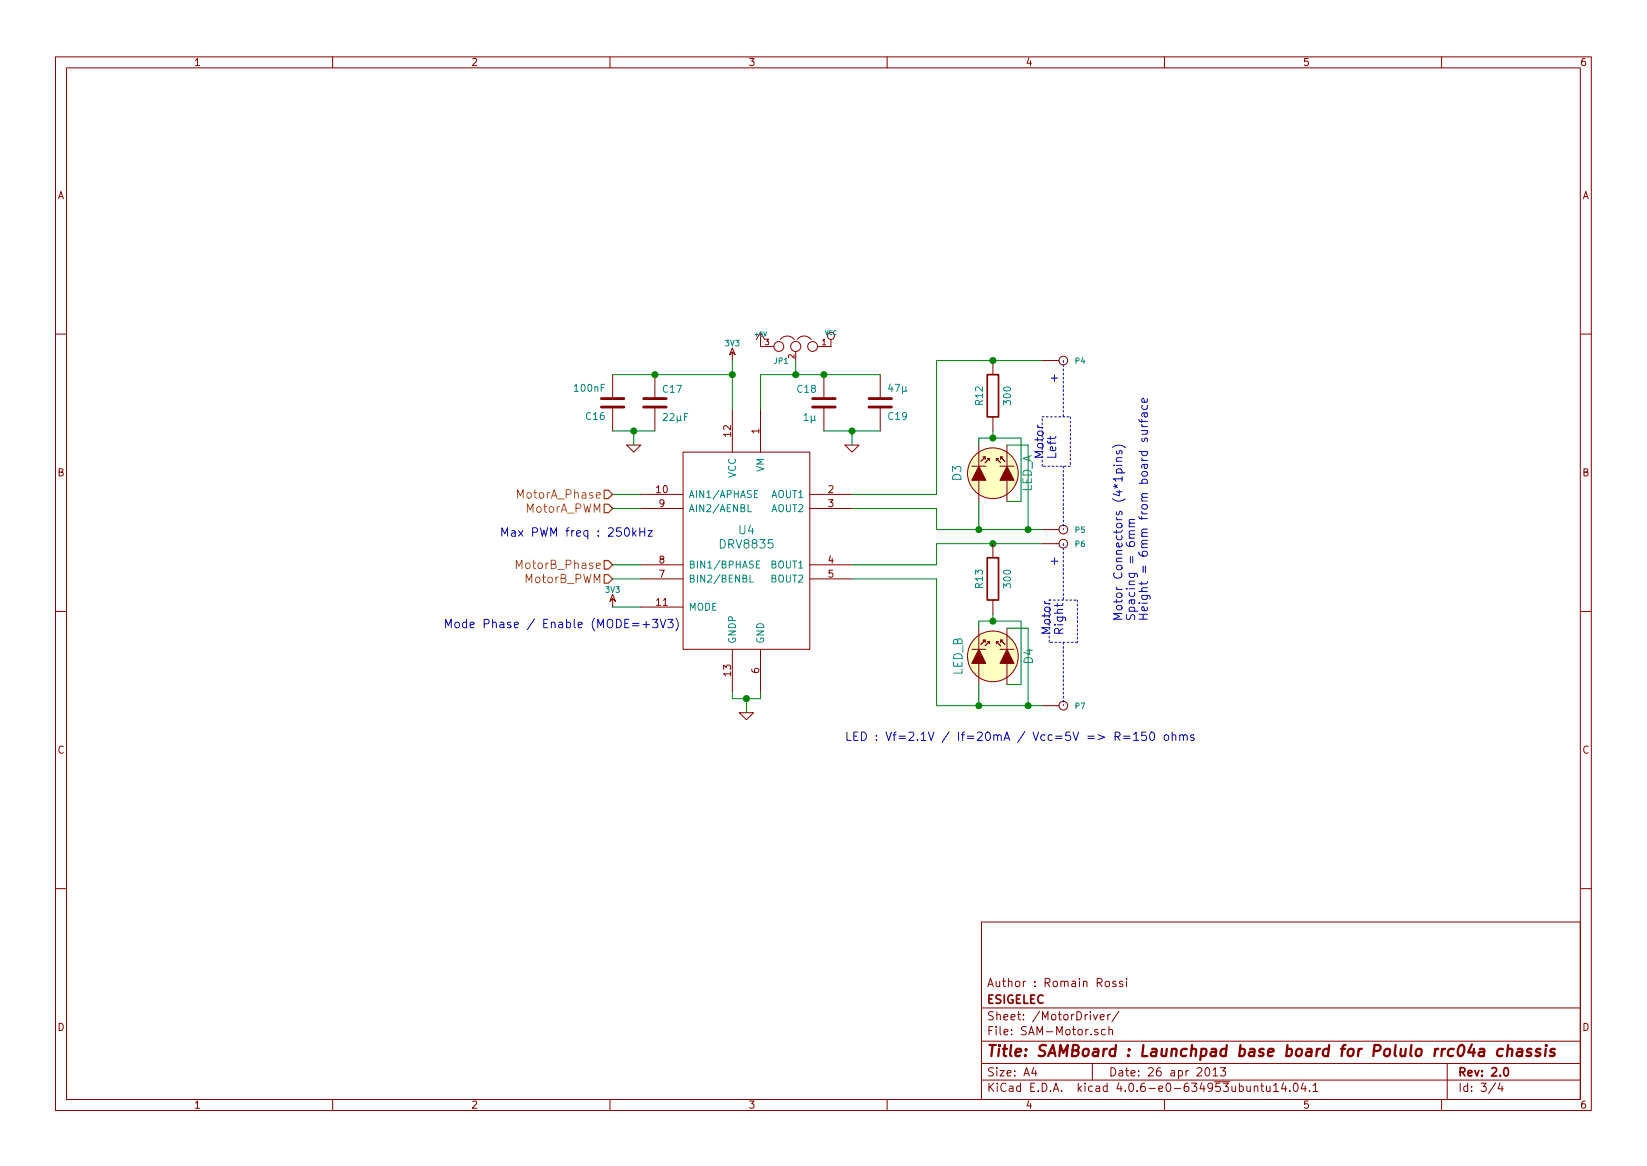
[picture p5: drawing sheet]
<svg xmlns="http://www.w3.org/2000/svg" width="297mm" height="210mm" viewBox="0 0 297 210" stroke-linecap="round" stroke-linejoin="round" font-family="sans-serif">
<g fill="none" stroke="#840000" stroke-width=".18">
<path d="M10 10.3h277v189.9h-277zM12 12.2h273v186.1h-273zM60 10.3v1.9M110 10.3v1.9M160 10.3v1.9M210 10.3v1.9M260 10.3v1.9M137.2 59.9v2.6h2.4M137.2 59.9l-.8 1.3M137.2 59.9l.7 1.3M10 60.2h2M110.5 67.6v4.3"/>
<path d="M110.5 73.4v4.3M118.1 67.6v4.3M118.1 73.4v4.3M132.1 62.7l.5 1.3-.5-.5-.5 .5zM132.1 63.5v1.5M132.1 73.9v7.6M137.2 73.9v7.6M140.7 61.2a1.62 1.62 0 0 1 2.6 0M143.8 61.2a1.62 1.62 0 0 1 2.5 0M148.6 67.6v4.3M148.6 73.4v4.3M149.9 61.2v1.3h-2.5"/>
<path d="M158.7 67.6v4.3M158.7 73.4v4.3M179.1 65v2.6M179.1 75.2v2.5M188 65h3M285 60.2h2M113 80.3h2.6l-1.3 1.2zM115.6 89.1h7.6M115.6 91.7h7.6M123.2 81.5h22.8v35.6h-22.8zM146 89.1h7.7M146 91.7h7.7"/>
<path d="M152.4 80.3h2.5l-1.2 1.2zM175.3 84.1h2.5M176.5 80.3v3.8M176.5 86.6v3.8M177.3 82.4h.4M177.7 82.4l-.8 .8M177.7 82.4v.4M178.1 82.7h.3l-.7 .7M178.4 82.7v.4M179.1 98v2.6M179.7 82.7v.4M180.1 82.7h-.4l.8 .7"/>
<path d="M180.3 84.1h2.6M180.5 82.4h.3M180.5 82.4l.7 .8M180.5 82.4v.4M181.6 80.3v3.8M181.6 86.6v3.8M188 95.5h3M188 98h3M10 110.3h2M110.5 107.2l.5 1.3-.5-.6-.5 .6zM110.5 107.9v1.6M115.6 101.8h7.6"/>
<path d="M115.6 104.4h7.6M115.6 109.5h7.6M132.1 117.1v7.6M137.2 117.1v7.6M146 101.8h7.7M146 104.4h7.7M175.3 117.1h2.5M176.5 113.3v3.8M176.5 119.6v3.8M177.3 115.4h.4M177.7 115.4v.4M177.7 115.4l-.8 .8"/>
<path d="M178.1 115.7h.3l-.7 .8M178.4 115.7v.4M179.1 108.2v2.5M179.7 115.7v.4M180.1 115.7h-.4l.8 .8M180.3 117.1h2.6M180.5 115.4v.4M180.5 115.4l.7 .8M180.5 115.4h.3M181.6 113.3v3.8M181.6 119.6v3.8M285 110.3h2"/>
<path d="M133.3 128.5h2.6l-1.3 1.3zM188 127.2h3M10 160.2h2M177 166.3h108v32h-108zM199.4 177.1l.2-.2 .4 .2 .1 .5-.1 .2-.4 .1-.2-.1zM201.2 177a.37 .37 0 0 0-.5 .1v.3l.5 .1 .1 .1-.2 .3-.4-.1M202.5 177a.37 .37 0 0 0-.6 .1l.1 .3 .5 .1v.1l-.2 .3-.4-.1M203.2 176.4v.2M203.2 176.9v1M285 160.2h2M60 198.3v1.9M110 198.3v1.9"/>
<path d="M160 198.3v1.9M177 194.8h108M177 191.8h108M177 187.8h108M177 181.8h108M186.4 192.5l-.3 1h.9M186.8 193v1M197 191.8v3M197.2 182.9l.4 1 .3-1M198 185.7a.37 .37 0 0 0-.6 .1l.1 .2 .5 .2 .1 .1-.3 .3-.4-.1M198.4 183.4l.7-.1v-.3l-.4-.1-.3 .2 .1 .7h.6M199.3 185.7l-.4-.1-.3 .3 .1 .6 .2 .1 .4-.1"/>
<path d="M199.8 182.9v1M200 185.7l.2-.1 .4 .1v.9M200 185.1v1.5M200.2 182.9l-.4 .3M201.8 182.3l-1.3 2M210 198.3v1.9M217.5 192.7l.2-.2a.81 .81 0 0 1 .6 .6 .81 .81 0 0 1-.3 .8l-.2 .1a.79 .79 0 0 1-.3-1.3zM218.7 193l.5-.5v1.5M218.7 194h.9M220.1 192.5h.9l-.5 .6 .5 .1v.7l-.2 .1-.7-.1M226.2 196l.2-.2 .4 .1v.9M226.2 195.8v1"/>
<path d="M227.4 195.8h.5M227.6 195.3v1.3l.3 .2M228.4 195.8l.1 .9 .4 .1 .2-.1M229.1 195.8v1M229.7 195.8l.4-.5v1.5M229.7 196.8h.9M231.5 195.2l-.4 1.1h1M231.8 195.8v1M232.6 196.7v.1M233.4 195.5l.2-.2a.81 .81 0 0 1 .6 .6 .81 .81 0 0 1-.3 .8l-.1 .1a.79 .79 0 0 1-.4-1.3zM235 195.2l-.3 1.1h.9M235.4 195.8v1"/>
<path d="M236.2 196.7v.1M236.8 195.8l.4-.5v1.5M236.8 196.8h.9M260 198.3v1.9M261 191.8v6.5M269.7 195.2l-1.2 2M270.5 195.2l-.3 1.1h.9M270.9 195.8v1"/>
<circle cx="140.5" cy="62.5" r=".89"/>
<circle cx="143.5" cy="62.5" r=".91"/>
<circle cx="146.6" cy="62.5" r=".89"/>
<circle cx="149.9" cy="60.6" r=".63"/>
<circle cx="191.8" cy="65" r=".79"/>
<circle cx="179.1" cy="85.3" r="4.6"/>
<circle cx="191.8" cy="98" r=".79"/>
<circle cx="191.8" cy="95.5" r=".79"/>
<circle cx="179.1" cy="118.4" r="4.6"/>
<circle cx="191.8" cy="127.2" r=".79"/>
</g>
<path d="M178.1 67.6h2v7.6h-2zM178.1 100.6h2v7.6h-2zM271.3 192.7l.3-.2a.81 .81 0 0 1 .5 .6 .81 .81 0 0 1-.2 .8l-.2 .1a.79 .79 0 0 1-.4-1.3z" fill="none" stroke="#840000" stroke-width=".3"/>
<path d="M271.1 189.2a.7 .7 0 0 0-1 .3v.8l.2 .1 .6-.1M271.9 189.3a.52 .52 0 0 1 .9 .1l-.2 1M272 188.4l-.2 2M273.7 189.2h.8l-.1 1.2M274.5 189.6l-.7 .1a.4 .4 0 0 0-.3 .3 .4 .4 0 0 0 .3 .4l.6-.1M276.2 189.2l-.5-.1-.3 .4 .2 .3 .5 .1 .1 .3-.2 .1-.1 .1-.6-.1M277.8 189.2l-.5-.1-.3 .4 .3 .3 .4 .1 .1 .3-.1 .1-.2 .1-.6-.1M278.8 189.1l-.2 1.3M278.9 188.4l-.1 .2 .2-.1-.1-.1-.1 .2M280.4 189.2l-.5-.1-.3 .4 .3 .3 .4 .1 .1 .3-.1 .1-.2 .1-.6-.1" fill="none" stroke="#840000" stroke-width=".41"/>
<g fill="none" stroke="#008400" stroke-width=".18">
<path d="M110.5 67.6h21.6M110.5 77.7h7.6M114.3 77.7v2.6M132.1 65v8.9M143.5 65v2.6M148.6 77.7h10.1M153.7 77.7v2.6M158.7 67.6h-21.5v6.3M179.1 77.7v1.3M188 65h-19.1v24.1h-15.2M110.5 89.1h5.1M110.5 91.7h5.1"/>
<path d="M153.7 91.7h15.2v3.8h19.1M176.5 80.3v-1.3h7.6v11.4h-2.5M176.5 90.4v5.1M181.6 80.3h3.8v15.2M188 98h-19.1v3.8h-15.2M110.5 104.4h5.1M110.5 101.8h5.1M110.5 109.5h5.1M153.7 104.4h15.2v22.8h19.1M176.5 113.3v-1.3h7.6v11.4h-2.5M179.1 110.7v1.3M181.6 113.3h3.8v13.9"/>
<path d="M132.1 124.7v1.3h5.1v-1.3M134.6 126v2.5M176.5 123.4v3.8"/>
</g>
<g fill="#008400" stroke="#008400" stroke-width=".25">
<circle cx="134.6" cy="126" r=".51"/>
<circle cx="179.1" cy="65" r=".51"/>
<circle cx="179.1" cy="98" r=".51"/>
<circle cx="118.1" cy="67.6" r=".51"/>
<circle cx="114.3" cy="77.7" r=".51"/>
<circle cx="132.1" cy="67.6" r=".51"/>
<circle cx="143.5" cy="67.6" r=".51"/>
<circle cx="148.6" cy="67.6" r=".51"/>
<circle cx="153.7" cy="77.7" r=".51"/>
<circle cx="176.5" cy="127.2" r=".51"/>
<circle cx="185.4" cy="127.2" r=".51"/>
<circle cx="179.1" cy="112" r=".51"/>
<circle cx="176.5" cy="95.5" r=".51"/>
<circle cx="185.4" cy="95.5" r=".51"/>
<circle cx="179.1" cy="79" r=".51"/>
</g>
<g fill="none" stroke="#0000c2" stroke-width=".18">
<path d="M205.4 75.6l.1 .3 .1 .1h1.3M205.9 76.5l.1 .3 .2 .1M205.9 77.6h1M205.9 76.9h1M205.9 75.6v.6M206 79l-.1 .4 .2 .2 .2-.1 .2-.5h.4v.6M206 73.1l-.1 .4 .3 .3h.5l.2-.1v-.6M206.3 74.5v.5a.3 .3 0 0 0 .3 .2 .3 .3 0 0 0 .3-.2v-.5M206.8 77.6l.1 .1a.37 .37 0 0 1-.2 .6h-.8M206.9 71.9v.4l-.2 .2h-.7v-.6l.3-.1 .1 .7M206.9 74.5h-.9v.6M114.1 95.2v1.5"/>
<path d="M114.3 96.1l.4 .6M114.7 95.7l-.6 .6M115.4 95.2v1.5M115.4 95.9h.9M116.3 95.2v1.5M116.9 95.7h.8l-.8 1h.8M200.6 80.7a1.75 1.75 0 0 1 2.3 0M200.8 83.9h.2M201.3 85.3h1.6M201.3 83.9h1.1M201.3 83.2h1.1M201.4 85.3l-.1-.4 .4-.3h.4l.2 .1v.6"/>
<path d="M201.4 81.3l-.1 .4 .3 .2 .2-.1 .1-.5h.4v.6M202.4 82.5h-.8a.37 .37 0 0 0-.3 .3 .37 .37 0 0 0 .2 .4M203.6 95h1M204.6 96.4h-.7a.37 .37 0 0 0-.3 .3 .37 .37 0 0 0 .2 .3M204.6 95.7h-.7a.35 .35 0 0 0-.3 .3 .35 .35 0 0 0 .3 .4M204.6 94.3h-.7a.37 .37 0 0 0-.3 .3 .37 .37 0 0 0 .2 .4M204.6 93.7h-.7a.35 .35 0 0 0-.3 .3 .35 .35 0 0 0 .3 .3M116 112.6h1.1M116.5 112v1.2M117.7 111.7h.9l-.5 .6h.4l.1 .2v.5l-.3 .2h-.4l-.2-.2M119.1 111.7l.5 1.5 .5-1.5M120.4 111.7h1l-.5 .6h.3l.2 .2-.1 .5-.2 .2h-.5l-.2-.2"/>
<path d="M121.9 111.5a1.75 1.75 0 0 1 0 2.3M190.7 108.8v.6M191.7 108.8l-.2 .4h-1.3M201.1 132.8l.8-.1 .1-.2-.1-.3-.2-.2h-.6v1.5M201.5 132.8l.5 .7M202.6 132.7h1.2M202.6 133.2h1.2M204.4 132.4l.5-.4v1.5M204.4 133.5h.9M206.7 132h-.7l-.1 .7 .2-.1 .5 .1 .2 .2v.3l-.3 .3-.6-.1M207.5 132.2l.2-.2a.81 .81 0 0 1 .5 .8 .81 .81 0 0 1-.5 .7l-.2-.1-.2-.5zM210 132.7l.3-.2 .4 .2 .1 .5-.2 .2-.3 .1-.3-.1z"/>
<path d="M211.4 132.7l.1-.1a.36 .36 0 0 1 .6 .1v.8M211.4 132v1.5M212.8 132.7l.1-.1a.36 .36 0 0 1 .5 .1v.8M212.8 132.5v1M213.4 132.7a.35 .35 0 0 1 .4-.2 .35 .35 0 0 1 .3 .2v.8M215.3 132.6l-.3-.1-.3 .2 .1 .2 .5 .2v.3h-.6"/>
</g>
<path d="M188 75.2h5M191.8 65v10.2M193 75.2v8.9M188 84.1v-8.9M191.8 84.1v11.4M191.8 98v10.2M193 84.1h-5M189.2 108.2h5.1M189.2 115.8v-7.6M191.8 115.8v11.4M194.3 108.2v7.6M194.3 115.8h-5.1" fill="none" stroke="#0000c2" stroke-width=".18" stroke-dasharray=".3 .4"/>
<path d="M108.5 71.9h4M108.5 73.4h4M116.1 71.9h4M116.1 73.4h4M146.6 71.9h4M146.6 73.4h4M156.7 71.9h4.1M156.7 73.4h4.1" fill="none" stroke="#840000" stroke-width=".51"/>
<path d="M134.9 91v1.3h.6M136.1 89h.4M136.7 88.5h-.6v1.2h.6M135.3 103.7v1.3h.6M136.4 101.7h.5M137 101.2h-.6v1.2h.6" fill="none" stroke="#008484" stroke-width=".18"/>
<path d="M109 88.4h.7l.8 .7-.8 .8h-.7zM109 90.9h.7l.8 .8-.8 .8h-.7zM109 101.1h.7l.8 .7-.8 .8h-.7zM109 103.6h.7l.8 .8-.8 .8h-.7z" fill="none" stroke="#848400" stroke-width=".25"/>
<g fill="#ffffc2" stroke="#ffffc2" stroke-width=".18">
<circle cx="179.1" cy="85.3" r="4.6"/>
<circle cx="179.1" cy="118.4" r="4.6"/>
</g>
<g fill="#840000" stroke="#840000" stroke-width=".18">
<path d="M176.5 84.1l1.3 2.5h-2.5z"/>
<path d="M181.6 84.1l1.3 2.5h-2.6z"/>
<path d="M181.6 117.1l1.3 2.5h-2.6z"/>
<path d="M176.5 117.1l1.3 2.5h-2.5z"/>
</g>
<text font-size="2.8" fill="#840000" x="178" y="190.5">Title: SAMBoard : Launchpad base board for Polulo rrc04a chassis</text>
<g font-size="2.1" fill="#0000c2">
<text x="189.2" y="68.8">+</text>
<text x="188.2" y="82.8" transform="rotate(-90 188.2 82.8)">Motor</text>
<text x="190.5" y="82.8" transform="rotate(-90 190.5 82.8)">Left</text>
<text x="90.2" y="96.8">Max PWM freq : 250kHz</text>
<text x="189.2" y="101.8">+</text>
<text x="80" y="113.3">Mode Phase / Enable (MODE=+3V3)</text>
<text x="202.4" y="112" transform="rotate(-90 202.4 112)">Motor Connectors (4*1pins)</text>
<text x="204.7" y="112" transform="rotate(-90 204.7 112)">Spacing = 6mm</text>
<text x="207" y="112" transform="rotate(-90 207 112)">Height = 6mm from board surface</text>
<text x="189.5" y="114.5" transform="rotate(-90 189.5 114.5)">Motor</text>
<text x="191.8" y="114.5" transform="rotate(-90 191.8 114.5)">Right</text>
<text x="152.4" y="133.6">LED : Vf=2.1V / If=20mA / Vcc=5V =&gt; R=150 ohms</text>
</g>
<g font-size="2.1" fill="#848400">
<text x="93.7" y="89.9">MotorA_Phase</text>
<text x="94.8" y="92.5">MotorA_PWM</text>
<text x="93.7" y="102.6">MotorB_Phase</text>
<text x="94.8" y="105.2">MotorB_PWM</text>
</g>
<g font-size="2.1" fill="#008484">
<text x="173.4" y="86.7" transform="rotate(-90 173.4 86.7)">D3</text>
<text x="186.1" y="88.8" transform="rotate(-90 186.1 88.8)">LED_A</text>
<text x="130" y="98.9">DRV8835</text>
<text x="133.3" y="96.4">U4</text>
<text x="186.3" y="119.7" transform="rotate(-90 186.3 119.7)">D4</text>
<text x="173.6" y="121.8" transform="rotate(-90 173.6 121.8)">LED_B</text>
</g>
<g font-size="2.1" fill="#840000">
<text x="178" y="178">Author : Romain Rossi</text>
<text x="178" y="184">Sheet: /MotorDriver/</text>
<text x="178" y="181">ESIGELEC</text>
<text x="178" y="186.7">File: SAM-Motor.sch</text>
<text x="178" y="196.9">KiCad E.D.A. kicad 4.0.6-e0-634953ubuntu14.04.1</text>
<text x="178" y="194.1">Size: A4</text>
<text x="200" y="194.1">Date: 26 apr 2013</text>
<text x="263" y="194.1">Rev: 2.0</text>
<text x="263" y="196.9">Id: 3/4</text>
</g>
<g font-size="1.8" fill="#840000">
<text x="35" y="11.9">1</text>
<text x="85" y="11.9">2</text>
<text x="135" y="11.9">3</text>
<text x="185" y="11.9">4</text>
<text x="235" y="11.9">5</text>
<text x="285" y="11.9">6</text>
<text x="10.4" y="35.9">A</text>
<text x="285.4" y="35.9">A</text>
<text x="131.8" y="78.7" transform="rotate(-90 131.8 78.7)">12</text>
<text x="136.9" y="78.2" transform="rotate(-90 136.9 78.2)">1</text>
<text x="10.4" y="85.9">B</text>
<text x="118.4" y="88.9">10</text>
<text x="149.4" y="88.9">2</text>
<text x="285.4" y="85.9">B</text>
<text x="118.9" y="91.4">9</text>
<text x="149.4" y="91.4">3</text>
<text x="118.9" y="101.6">8</text>
<text x="149.4" y="101.6">4</text>
<text x="118.9" y="104.1">7</text>
<text x="149.4" y="104.1">5</text>
<text x="118.4" y="109.2">11</text>
<text x="131.8" y="121.9" transform="rotate(-90 131.8 121.9)">13</text>
<text x="136.9" y="121.4" transform="rotate(-90 136.9 121.4)">6</text>
<text x="10.4" y="135.9">C</text>
<text x="285.4" y="135.9">C</text>
<text x="10.4" y="185.9">D</text>
<text x="285.4" y="185.9">D</text>
<text x="35" y="199.9">1</text>
<text x="85" y="199.9">2</text>
<text x="135" y="199.9">3</text>
<text x="185" y="199.9">4</text>
<text x="235" y="199.9">5</text>
<text x="285" y="199.9">6</text>
</g>
<g font-size="1.8" fill="#008484">
<text x="103.7" y="70.6">100nF</text>
<text x="119.6" y="70.8">C17</text>
<text x="143.8" y="70.8">C18</text>
<text x="160.4" y="70.6">47µ</text>
<text x="105.7" y="75.7">C16</text>
<text x="119.7" y="75.9">22µF</text>
<text x="145" y="75.9">1µ</text>
<text x="160.2" y="75.7">C19</text>
<text x="177.2" y="73" transform="rotate(-90 177.2 73)">R12</text>
<text x="182.3" y="72.8" transform="rotate(-90 182.3 72.8)">300</text>
<text x="124.2" y="89.8">AIN1/APHASE</text>
<text x="132.7" y="86.3" transform="rotate(-90 132.7 86.3)">VCC</text>
<text x="137.8" y="85.2" transform="rotate(-90 137.8 85.2)">VM</text>
<text x="139" y="89.8">AOUT1</text>
<text x="124.2" y="92.3">AIN2/AENBL</text>
<text x="139" y="92.3">AOUT2</text>
<text x="124.2" y="105">BIN2/BENBL</text>
<text x="124.2" y="102.5">BIN1/BPHASE</text>
<text x="139" y="102.5">BOUT1</text>
<text x="139" y="105">BOUT2</text>
<text x="177.2" y="106" transform="rotate(-90 177.2 106)">R13</text>
<text x="182.3" y="105.9" transform="rotate(-90 182.3 105.9)">300</text>
<text x="124.2" y="110.1">MODE</text>
<text x="132.7" y="116.1" transform="rotate(-90 132.7 116.1)">GNDP</text>
<text x="137.8" y="116.1" transform="rotate(-90 137.8 116.1)">GND</text>
</g>
<g font-size="1.4" fill="#008484">
<text x="130.8" y="62.4">3V3</text>
<text x="139.6" y="65.6">JP1</text>
<text x="193.9" y="65.6">P4</text>
<text x="193.9" y="96.1">P5</text>
<text x="193.9" y="98.6">P6</text>
<text x="109.2" y="106.9">3V3</text>
<text x="193.9" y="127.8">P7</text>
</g>
<g font-size="1.4" fill="#840000">
<text x="138" y="62.2">3</text>
<text x="143.3" y="64.6" transform="rotate(-90 143.3 64.6)">2</text>
<text x="148.3" y="62.2">1</text>
</g>
<g font-size="1.1" fill="#008484">
<text x="136.2" y="60.6">+5V</text>
<text x="148.7" y="60.4">VCC</text>
</g>
</svg>
